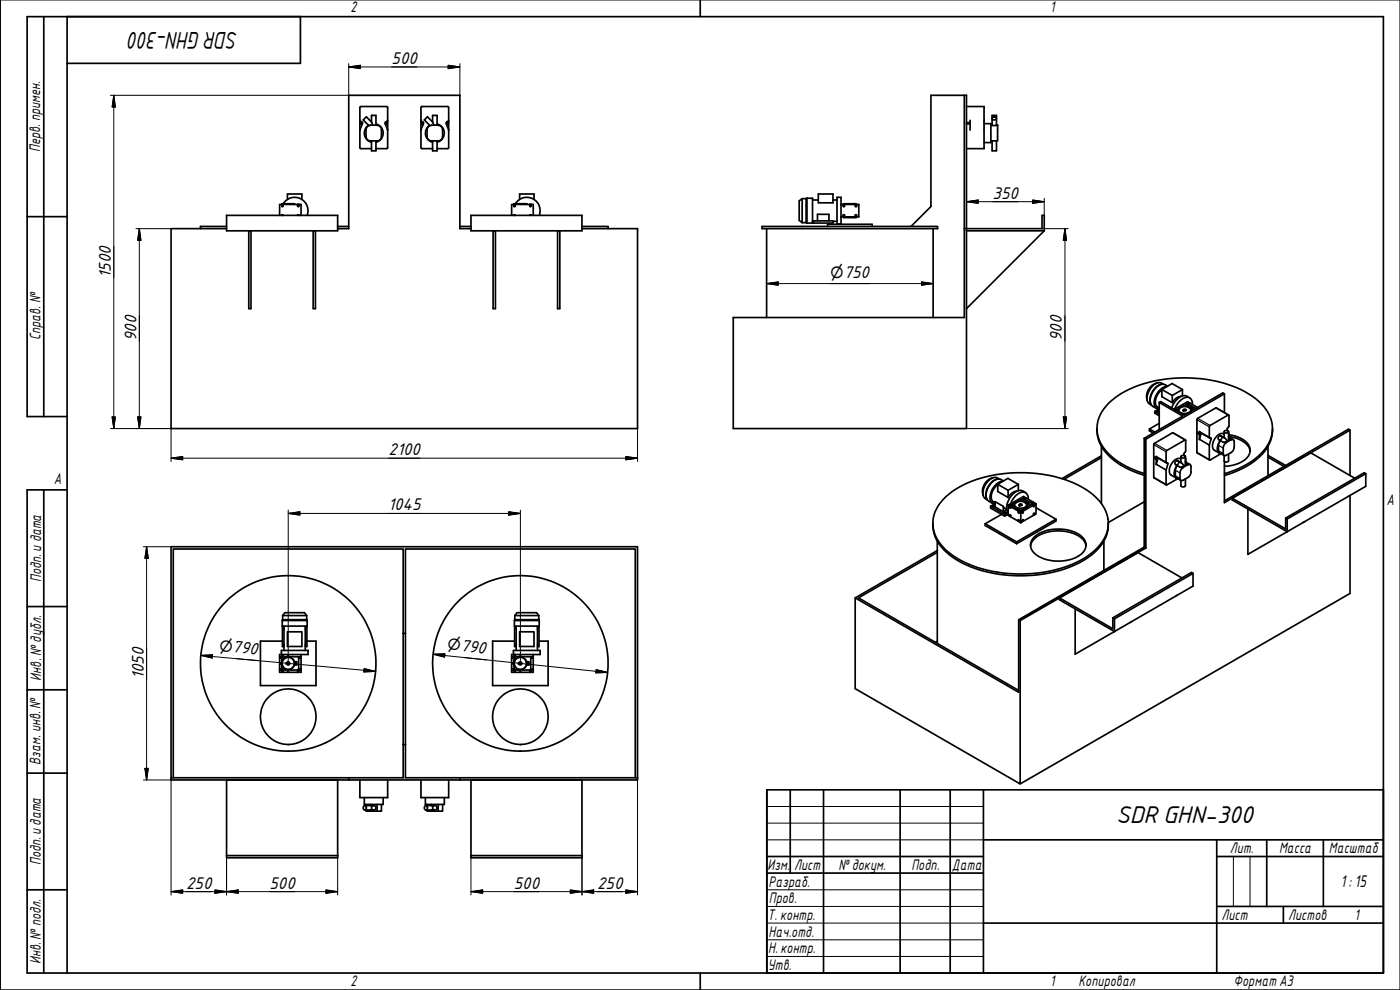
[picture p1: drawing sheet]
<svg xmlns="http://www.w3.org/2000/svg" width="420mm" height="297mm" viewBox="0 0 420 297" stroke-linecap="round" stroke-linejoin="round" font-family="sans-serif">
<g fill="none" stroke="#000" stroke-width=".51">
<path d="M13.1 5v120M20.1 5v287M90.2 5v14h-70.1M210.2 0v5M108 36.1l.8 .9-.8 2M110.2 38l1-.5h2a1.47 1.47 0 0 1 1.3 1.4v2a1.3 1.3 0 0 1-1.3 1.4h-2a1.3 1.3 0 0 1-1.4-1.4l.1-2.2zM110.6 37.6a2.82 2.82 0 0 0-1.2 2.8 2.82 2.82 0 0 0 2.1 2.3M111.5 36.6l-1.6-1.5-.9 .9 1.7 1.7M111.5 36.6l.4 .9M111.5 36.6v-2h1.3v2.9M112.8 37.2a2.83 2.83 0 0 1 2.2 2.7 2.83 2.83 0 0 1-2.2 2.8M116.3 36.1l-.8 .9 .8 2"/>
<path d="M126.3 36.1l.8 .9-.8 2M128.6 38l1-.5h1.9a1.51 1.51 0 0 1 1.3 1.4v2a1.3 1.3 0 0 1-1.3 1.4h-2a1.34 1.34 0 0 1-1.3-1.4v-2.2zM128.9 37.6a2.82 2.82 0 0 0-1.2 2.8 2.82 2.82 0 0 0 2.1 2.3M129.8 36.6l-1.5-1.5-1 .9 1.7 1.7M129.8 36.6l.4 .9M129.8 36.6v-2h1.4v2.9M131.2 37.2a2.83 2.83 0 0 1 2.1 2.7 2.83 2.83 0 0 1-2.1 2.8M134.7 36.1l-.9 .9 .9 2M289.4 28.6v66.7h-69.3v33.3h70v-100h-10.7v33.4l-6 5.9M290.1 37.2h1M290.1 36.8h1M290.1 32h5.2v12.6h-5.2"/>
<path d="M291.1 36.8v2.2M291.1 36.1v.7M295.3 37.1h2.1v5.7h-2.1M297.4 37.6h.4M297.4 37.5l.4 .1M297.7 37.5v-2.9h1.4v2.9M297.8 37.6h1.2M297.9 35.2a.59 .59 0 0 1 .8-.1 .59 .59 0 0 1 .2 .8 .59 .59 0 0 1-.8 .1 .59 .59 0 0 1-.2-.8zM299 37.6h.4M299 37.5v.1M299 37.5l.4 .1M299.4 37.6v4.7h-2"/>
<path d="M86.3 59.8v-1.6h4.3v1.6M111.5 42.3v3h1.3v-3M111.5 44.6h-3.2l-.3-.3v-7.1l.6-.2-.6-.2 .1-4.8h8l.2 .3v4.5l-.6 .2 .6 .2v7.2l-.3 .2h-3.2M129.8 44.6h-3.1l-.3-.2-.1-7.2 .6-.2-.6-.2v-4.5l.2-.3h8.1l.1 4.8-.6 .2 .6 .2-.1 7.2-.3 .2h-3.1M129.8 42.3v3h1.4v-3M155.9 59.8v-1.6h4.4v1.6M240.7 59.6v7.2M240.7 59.6l-.9 .7v5.8l.9 .7M240.7 59.6h1.2M241.9 59.6v7.2M242.2 59.5v7.4M242.2 59.5h1.6v7.4h-1.6"/>
<path d="M242.2 59.5l-.3 .1M245.6 58.2h4.4v2.7h-4.4zM297.7 42.3v3h1.4v-3M8.1 65h12M68 68.6h-16.7v60h140v-60h-16.6M68 67.9h-7.8v.7M68 64.6h33.3v4.7h-33.3zM75.3 69.3v23.3h-.6v-23.3M84.6 61.8l.1 .2 .3-.1v-.6h5.3v3.3M84.6 64.6l.2-.2 .2 .2M84.6 61.8v.2M84.6 61.2v.6"/>
<path d="M84.6 61.2h3.8M84.6 64.5v.1M84.7 64.4v.2M84.7 62v-.7h-.8v3.3M85 61.1a4 4 0 0 1 5.2-1.5 4 4 0 0 1 2 5M88.4 61.2v.1M89.3 61.3l.2 .7 .1-.7v.7M89.6 64.5l.1 .1-.2-.2-.2 .2M94 69.3v23.3h.7v-23.3M101.3 68.6h3.4v-40h33.3v40h3.3M101.3 67.9h3.4M138 67.9h3.3"/>
<path d="M141.3 64.6h33.4v4.7h-33.4zM148 69.3v23.3h.7v-23.3M154.3 61.8h.1M154.3 61.8l.2 .2 .1-.7h5.4v3.3M154.3 61.2h3.8M154.3 61.2v.6M154.3 61.8v.2M154.3 64.5v.1l.1-.2 .2 .2M154.3 62v-.7h-.7v3.3M154.3 64.4v.2M154.7 61.1a4 4 0 0 1 5.1-1.5 4 4 0 0 1 2 5M158.1 61.2v.1"/>
<path d="M159 64.6l.2-.2 .2 .2M159 61.3l.2 .7 .2-.7M159.3 61.3v.7M159.3 64.5v.1M167.3 69.3v23.3h.7v-23.3M174.7 67.9h7.8v.7M228.7 67.9h52.7v.7h-52.7zM230.1 68.6v26.7M240.7 66.8h1.2M241.9 66.8l.3 .1M243.8 60h1.8M243.8 66.4h.3"/>
<path d="M244.1 66.3h5.9v.6h-5.9zM245.3 66.3v-2h3.5v2M248.4 67.9v-.6h13.3v.6M250 60h1.2M250 66.4h1.2M252.4 61.3v-2.1h-1.2v8h1.2v-2.1M252.4 61.3h.8v.7M252.4 61.3v3.8M253.1 61.3l.1 .7 .3-.7h3.2v.6l.3 .1 .1-.2M253.1 61.8v.2M253.1 64.5v.1M253.2 65.2h3.8"/>
<path d="M253.2 61.2h3.8M253.2 61.2v.1M253.2 65.1v.1M253.2 64.4v.7h-.8M256.9 62v-.7h.8v3.8h-.8v-.7M257 61.2v.1M257 65.1v.1M257 64.5l.1 .1M257.1 64.6l-.1-.2-.3 .1v.6h-3.2l-.3-.7-.1 .7M257.1 61.8l-.1 .2M257.1 61.3v.5M257.1 64.6v.5"/>
<path d="M280 68.6v26.7M289.4 68.6h23.3v-4h.7v4.7M290.1 69.3h23.3M313.4 69.3l-23.3 23.3M347.3 114.9a4.2 4.2 0 0 0-3 5.2M348.7 116.9a4.3 4.3 0 0 0-1.7 4.9l.9 .6M348.7 116.9v2.1l3.1 1.8M348.7 116.9l3.1 1.8M348.7 116.9l3.1-1.8 3.1 1.8M348.9 115.3a4.7 4.7 0 0 0-3.5 6M349.1 115.3a2.59 2.59 0 0 0-3.7 1.2 3.5 3.5 0 0 0-.4 4.7l.5 .3M350.3 116a4.9 4.9 0 0 0-3.7 6.1l.6 .5 .6 .1"/>
<path d="M350.4 115.9a2.73 2.73 0 0 0-4.1 1.1 4 4 0 0 0-.6 4.7l1.4 .9M351.8 118.7v2.1M354.4 118.9a3.3 3.3 0 0 0-2.6 1.9M354.9 116.9l-3.1 1.8M354.9 116.9v1.9M357 119.4a2.83 2.83 0 0 0-4.2 .9l-1.2 2.1M367.5 118.2l-.5-.3-11.6 6.7-7.1-4.1-.4 .3M367.5 118.2v5.6M367.5 118.2l-23.6 13.6M20.1 125h-12v-120h407.1v287h-407.1v-145h12M329.2 128.6a12.2 12.2 0 0 0 6.4 10.5 31 31 0 0 0 7.8 3.5M330.5 136.8l-11.8 6.8"/>
<path d="M330.5 137.3l-11.2 6.5M330.5 133.9v17.2M343.4 131.5v32.6M343.4 131.5l.5 .3M343.9 131.8v32.6M345 128.7v.6l1.1 .6M345 128.7l1.6 1M346.3 137.4l.7 .4M346.3 137.4v5.9l3.7 2.2M346.5 137.2l-.2 .2M347 137.5v-.6l3 1.9M347 137.5l.4-.1-.4 .4"/>
<path d="M347.3 123.4a.26 .26 0 0 1 .3-.2 .26 .26 0 0 1 .2 .3 .26 .26 0 0 1-.4 .2 .26 .26 0 0 1-.1-.3zM347.6 137.4l-.6 2v-1.6M347.9 122.7l-1.3 .7M347.9 124.2l-1.3-.8v.6l1.3 .8M347.9 120.8v8.1M347.9 120.8l7.1 4-11.6 6.7M347.9 127l-2.9 1.7M352.6 122.7l.4 .3M352.6 122.7v.2M352.9 139.4l1.3 .8 .6-.1M353 123v.2M353.3 139.7a2.63 2.63 0 0 0-.2 3.8h.2"/>
<path d="M353.3 139.7l-.5 .9-.1 2.3 .3 .5 1.4 .8v1.5a.79 .79 0 0 0 1.4 0v-2M353.5 138.3l1.1 .6 .7 .9M353.6 123.1v.4M353.6 123.3l-.2 .1M353.8 122.6v.1M353.8 122.6h.1M353.8 122.6l-.8 .4M354.2 122.3l-.3-.1 .2 .2M354.3 122.3a.92 .92 0 0 0-.6 1 .92 .92 0 0 0 1 .8h1.5M354.4 138.6l-.1 .1M354.4 137v1.8M354.4 137.7a2.39 2.39 0 0 0-2.9 1.6 2.66 2.66 0 0 0 0 3.3l1.5 .8"/>
<path d="M354.5 136.8a.67 .67 0 0 1 .7-.2 .67 .67 0 0 1 .5 .6 .65 .65 0 0 1-.7 .2 .65 .65 0 0 1-.5-.6zM355.1 123.1a.4 .4 0 0 1 .5-.4 .4 .4 0 0 1 .3 .5l-.8 .1M355.3 139.8l-.4 .3M355.4 136.7l-.1-.5 .5-.8v-3.4l-5.8 3.4v3.3l.6 .4-.6 2v4.4l3.5-1.9M355.8 138.5l.3 .3M355.8 137v2.4l-.5 .4M355.8 138.5h.1M355.8 138.6l1.4 .8M355.8 139l.7 .4-1.4 .9M355.8 137.4v1.2M355.8 132l-3.8-2.2-5.6 3.3-.1 4 .7 .4M356.4 121.7l.5 .3"/>
<path d="M356.4 121.7l-.6 .3M356.5 139.4v.1a.57 .57 0 0 1 .7-.1 .57 .57 0 0 1 .2 .6v1.6a1.97 1.97 0 0 1-.9 1.7l-1.4 .8a.57 .57 0 0 1-.7 .1 .57 .57 0 0 1-.3-.6l.1-2.1 .9-1.2M356.6 122.2l.4-.3 .7 .4M356.6 121.3v.4l-.2-.2v.2M356.6 121.3l2.3 1.3M356.6 121.3l.6-.4 2.2 1.4M356.8 122.3h.1M356.9 120.8l-.5-.3-3.8 2.2M356.9 121.1v-.3l-2.4 1.4M356.9 122.3l.5 .4-.1 .8M356.9 122.3l.3-.1-.2 .2M357.1 123.6a.93 .93 0 0 0 .1-1.1 .93 .93 0 0 0-1-.5 1.72 1.72 0 0 0-2.5 1.2 2.24 2.24 0 0 0 2.9 .7"/>
<path d="M357.7 122.5l.7 .4M357.7 122.3l-.4 .3M357.7 122.3v.6l-.2 .2v.3M357.9 121.3a1.83 1.83 0 0 0-1.1-2 1.83 1.83 0 0 0-2.2 .6 6.6 6.6 0 0 0-2.1 3M359.2 129.9l.8 .4M359.2 129.9v5.9l3.8 2.2M359.5 129.8l-.3 .1M360 130v-.5l3 1.8M360 130.3v1.6M360 130l.4-.1-.4 .4M360.5 130l-.5 1.8M360.5 129.9v.1"/>
<path d="M365.8 132l1.3 .7 .7-.1M366.2 132.2a2.68 2.68 0 0 0-.1 3.8l.2 .1M366.3 132.2l-.6 .9v2.3l.3 .5 1.4 .8v1.5a.77 .77 0 0 0 1.3 0v-2M366.5 130.8l1.2 .7 .6 .8M367.4 130.2a2.36 2.36 0 0 0-2.9 1.6 2.62 2.62 0 0 0 0 3.3l1.4 .8M367.4 131.1l-.2 .1M367.4 129.5v1.8M367.5 138.4v12.4l37.7-21.7-.5-.3-37.2 21.5M367.5 129.3a.65 .65 0 0 1 .7-.2 .65 .65 0 0 1 .4 .6 .72 .72 0 0 1-1.2-.3zM367.8 132.6l.2 .2M367.8 132.6l.3 .1M367.8 132.6h.1"/>
<path d="M368.3 132.3l-.5 .3M368.4 129.2l-.1-.5 .5-.9v-3.1l-.1-.2-5.8 3.5v3.3l.6 .2-.6 2v4.5h.3l3.2-1.9M368.7 131.5l.8 .4-1.5 .9M368.7 129.9l.1 1.2M368.7 129.5v2.4l-.4 .4M368.7 131.1l1.4 .8M368.8 131l.3 .3M368.8 124.5l-3.9-2.2-5.5 3.2-.2 .4v3.7l.8 .4M368.8 131a7.1 7.1 0 0 1 6.3 4l.1 .4M368.8 130.4a7.2 7.2 0 0 1 6.3 3.9 4.1 4.1 0 0 1-3.2 4.6l-1.7 .7-2.7 .3M369.5 131.9v.1a.58 .58 0 0 1 .6-.1 .58 .58 0 0 1 .3 .6v1.7a2 2 0 0 1-.9 1.6l-1.5 .8a.56 .56 0 0 1-.6 .1 .56 .56 0 0 1-.3-.6l.2-2.4 .7-.9M380.5 137.2l4.9 2.8"/>
<path d="M380.5 136.6l5.4 3.1M380.5 133.9v8.8M381.9 128.6a12.3 12.3 0 0 1-6.5 10.5 30.9 30.9 0 0 1-7.9 3.6M405.2 129.1v13.6M13.1 147v145M280 157a12.2 12.2 0 0 0 6.4 10.5 40.3 40.3 0 0 0 29.7 4.2 24.5 24.5 0 0 0 14.6-8.5 9.6 9.6 0 0 0 1.9-6.2M283.5 149.5a31.7 31.7 0 0 1 20.4-7.6 36.9 36.9 0 0 1 23.3 5.9 11.1 11.1 0 0 1 5.1 11.7 16.8 16.8 0 0 1-10.3 9.7 42 42 0 0 1-33.6-1.1 14.9 14.9 0 0 1-8.3-9.5 10.1 10.1 0 0 1 3.4-9.1zM295.7 157.1v.6l9.4 5.4M295.7 157.1l9.4 5.5M297.3 151.9v.5l4.2 2.5 1.1-.7M297.3 151.9l4.2 2.4M298 151.8h.6l-.4 .3z"/>
<path d="M298 143.3a4.2 4.2 0 0 0-2.9 5.3M298.7 151.1l-1.4 .8M299.4 145.4a3.9 3.9 0 0 0-1.5 5l.8 .5M299.4 145.3v2.2l3.1 1.8M299.4 145.3l3.1 1.8M299.4 145.3l3.1-1.8 3.1 1.8M299.6 143.7a4.8 4.8 0 0 0-3.4 6.1M299.9 143.7a2.63 2.63 0 0 0-3.8 1.2 3.5 3.5 0 0 0-.4 4.7l.6 .4M300.6 154.3l-4.9 2.8M301 144.4a4.8 4.8 0 0 0-3.5 6.3l1 .5M301.1 151.9v1.6M301.2 144.3a2.74 2.74 0 0 0-4.1 1.2 4 4 0 0 0-.6 4.7l1.4 .8"/>
<path d="M301.4 153.7l.3-.1 .2 .2-.4 .2zM301.5 154.3v.6M302.1 152.9l-1-1-2.4-1.4v1.6l2.4 1.4 1-.5M302.4 153.8l-.9 .5M302.5 147.1v2.2M302.6 151.6l.5-.3 .4 .3v.3M302.6 151.6l.5 .3M302.6 151.6v3l.5 .3M303.1 151.9l.1 .6 .1-.5M303.1 154.9l.1-.4 .1 .6 2.3 1.3M303.3 152l2.3 1.3M303.3 151.2l.5 .2"/>
<path d="M303.3 151.2v.3M303.3 154.7l-.2 .2M303.5 151.6l-.4 .3M303.8 151.8l1.6 .8M303.8 151.4v.4M303.8 151.8l-.5 .2M304.4 151.7l-.4 .2M304.4 151.5v.6M304.5 151v.1M304.5 151h.1M304.5 151l-.7 .4M304.6 151a2.29 2.29 0 0 1 3.5 .4 2.14 2.14 0 0 1-3.6 .2z"/>
<path d="M304.6 152.5h.3zM304.9 150.8l-.2-.1 .1 .2M305 150.7a.86 .86 0 0 0-.6 1 .86 .86 0 0 0 .8 .7 2.23 2.23 0 0 0 3-.8l-.2-.6-.4-.3M305 150.7h.1M305.2 147.4a3.3 3.3 0 0 0-2.7 1.9M305.4 152.6l.6 .5M305.4 152.6v.1M305.6 153.3l.2 .7 .1-.5M305.6 156.4l.1-.5 .2 .6 .5 .3M305.6 145.3l-3.1 1.8M305.6 145.3v1.9M305.9 153.5l.5 .3"/>
<path d="M305.9 153.5l.5-.3 .4 .3M305.9 151.6a.4 .4 0 0 1 .4-.4 .4 .4 0 0 1 .4 .4l-.8 .1M305.9 156.2l-.3 .2M306 153.1l-.4 .2M306 153.1v.3M306 153.3h.2M306.4 153.8v3M306.5 153.3h.1M306.6 153.1l.5 .2M306.8 153.5l-.4 .3M306.8 156.2l.3 .2M307.1 150.1l.5 .3"/>
<path d="M307.1 153.3l-.2 .7-.1-.5M307.1 156.4l-.1-.5-.2 .6-.4 .3M307.1 150.1l-.5 .3M307.2 152.6l.2 .1-.8 .4v.3M307.2 152.6v.1M307.4 150.6l.4-.2 .7 .4M307.4 149.7v.5l-.3-.3v.2M307.4 149.7l2.3 1.3M307.4 149.7l.5-.3 2.3 1.3M307.6 150.7h.1M307.6 149.2l-.5-.2-3.8 2.2M307.6 149.5v-.3l-2.3 1.4"/>
<path d="M307.7 150.8h.3l-.2 .1M307.7 152.5h.3zM307.8 147.8a2.85 2.85 0 0 0-4.4 1.1 4.6 4.6 0 0 0-.8 5M308.5 150.9l.9 .6M308.5 150.8l-.5 .2M308.5 150.8l-.3 1.4M308.6 149.8a1.78 1.78 0 0 0-.9-2 1.78 1.78 0 0 0-2.1 .3 6.5 6.5 0 0 0-2.4 3.3M309.7 151v.3M309.7 151.3l-2.5 1.3M309.7 151.3l.5 .3M310 151.2v.3M310 151.2l.4 .2"/>
<path d="M310 151.2l.4-.3 .5 .3M310.2 150.7l-.5 .3M310.2 150.7v.3M310.2 151.6l-3.1 1.7M310.2 154.3l.2 .2M310.4 151.4l-.2 .7v-.5M310.4 154.5v-.5l-.2 .6-3.1 1.8M310.9 151.2v3l-.5 .3M310.9 151.2l-.5 .2M310.9 152.3l6 3.5M316.9 155.8v.5l-11.8 6.8M316.9 155.8l-11.8 6.8"/>
<path d="M343.4 150.6l-10.8 6.2M343.4 142.1a21.8 21.8 0 0 1-12.8-8.7 9.9 9.9 0 0 1 2.4-12.7 32.6 32.6 0 0 1 20.8-7.3 35.1 35.1 0 0 1 23.8 6.8 10 10 0 0 1 2.8 13.3 22 22 0 0 1-12.9 8.6M354.8 140.1l.3 .2M354.9 140.1h-.1M354.9 140.1l.2 .1M369.8 149.5l16.1 9.2v-3.3M369.8 149.5v.5l16.5 9.5v-3.8M385.9 155.4l.4 .3M391.5 156.5l-.5 .3M404.7 148.9l.5-.2v29.4l-99 57.1M406.6 143.5l-13.2-7.6-23.6 13.6M409.9 142.1l-.5-.2-23.5 13.5"/>
<path d="M409.9 142.1l-23.6 13.6M409.9 142.1v3.8l-35.4 20.4v-13.6M256.7 179.4v27.2l49.5 28.6v-49M281.3 165.7l-23.7 13.7 48.1 27.8M281.3 165.2l-24.6 14.2 49 28.3v-21.8M281.3 162.3v30.8M305.1 162.6v.5M309.3 163.8a6.1 6.1 0 0 1 5.6-4.2 11.7 11.7 0 0 1 10.1 2.3l.6 .7 .3 1.2M310.4 161.1a12.2 12.2 0 0 1 14.2-.1 3.5 3.5 0 0 1-1.1 5.9 12.2 12.2 0 0 1-13.3-1.1 3.2 3.2 0 0 1 .2-4.7zM318 179.4l16 9.3v-3.3M318 179.4v.6l16.5 9.5M331.3 162.3v8.9"/>
<path d="M343.4 164.1l-37.7 21.8 .5 .3 37.7-21.8M343.4 164.1l.5 .3M353.3 178.6l-.5 .3M354.7 173.4l-13.2-7.6-23.5 13.6M358 172l-.4-.2-23.6 13.6M358 172l-23.5 13.7M358 172v3.9l-23.5 13.6M8.1 182h12M83.9 197.4v3.3M83.9 197.4h.7M84.6 197v.1M84.6 197h-.7v.4"/>
<path d="M84.6 196.4h-.7v.6M84.6 196.4h7.8v-1.2h-8v1.2M84.6 196.4v.6M84.6 197.4l.1 1.1M84.6 197.1v.3M84.7 199.5l-.1 1.2M84.7 186.2h7.5M84.7 186.2v1.7h7.5v-1.7M84.8 192.4h-6.6v13.3h16.6v-13.3h-2.7M84.8 184.7l.7-.9h5.9l.6 .9M84.8 184.7h7.2M84.8 185.9h7.2"/>
<path d="M84.8 184.7v1.2M84.8 185.9l-.1 .3M85 197l1 .2M85 196.4v.7h-.4M85.2 188.5v.5M85.2 188.1h-.4v5.9h.4M85.2 193.2v.5M85.2 187.9v7.3M85.9 198.9h.2a.46 .46 0 0 1 .7-.2 .46 .46 0 0 1 0 .7 .46 .46 0 0 1-.7-.2h-.2zM86.3 189.6h4.3v4.4h-4.3zM87 197.2l3.3-.2v.4M88.3 198.5h.8v1h-.8"/>
<path d="M89.6 197.4h.7M89.6 197v.4M89.6 197.4v3.3M90.3 196.4v.6M90.3 197.4v3.3M91.6 188.5v.5M91.6 193.2v.5M91.6 188.1h.5v5.9h-.5M91.6 187.9v7.3M92 184.7v1.2M92 185.9l.2 .3M121 190v43.4h-16.3v.6"/>
<path d="M121 190h.7M121 190v-25.3h-69v68.7M121.7 190v-25.3h69v68.7M121.7 190v43.4h69.6M153.6 197.4v3.3M153.6 197.4h.7M154.1 196.4v-1.2h8v1.2h-7.8M154.3 197h-.7v.4M154.3 196.4h-.7v.6M154.3 197v.1M154.3 196.4h.1M154.3 196.4v.6"/>
<path d="M154.3 197.4v1.1M154.3 197.1v.3M154.3 199.5v1.2M154.4 186.2v1.7h7.4v-1.7M154.4 192.4h-6.6v13.3h16.7v-13.3h-2.7M154.5 184.7l.7-.9h5.8l.7 .9M154.5 184.7h7.2M154.5 185.9h7.2M154.5 184.7v1.2M154.5 185.9l-.1 .3M154.6 196.4v.7h-.3M154.6 197l1.1 .2"/>
<path d="M154.9 188.1h-.5v5.9h.5M154.9 188.5v.5M154.9 193.2v.5M154.9 187.9v7.3M155.6 198.9a.56 .56 0 0 1 .6-.3 .56 .56 0 0 1 .4 .5 .54 .54 0 0 1-.6 .4 .54 .54 0 0 1-.4-.6zM155.9 189.6h4.4v4.4h-4.4zM156.7 197.2l3.3-.2v.4M158 198.5h.8v1h-.8M159.3 197.4h.7M159.3 197v.4M159.3 197.4v3.3M160 196.4v.6"/>
<path d="M160 197.4v3.3M161.3 188.5v.5M161.3 193.2v.5M161.3 188.1h.5v5.9h-.5M161.3 187.9v7.3M161.7 184.7v1.2M161.7 185.9l.1 .3M161.8 186.2h-7.4M281.3 192.4l-.6 .3M322.7 182.7v13.6l11.8-6.8M334 185.4l.5 .3M334.5 185.7v3.8"/>
<path d="M339.7 186.5l-.5 .3M8.1 207h12M83.9 200.7h.7v.3h.4v.7M83.9 200.7v.3M83.9 201v.7h.7M83.9 201h.7M84.6 201.7h.4M84.6 201v.7M85 201.7h4.3M86 200.9v.1h-1M87 200.9v.1h2.3M89.3 201.7h.4"/>
<path d="M89.6 201h.7M89.6 200.7v.3M89.6 201h-.3v.7M89.6 200.7h.7M89.7 201v.7M90.3 200.7v.3M90.3 201v.7h-.6M153.6 200.7v.3M153.6 201v.7h.7M153.6 201h.7M154.3 201.7h.3M154.3 201v.7"/>
<path d="M154.3 200.7a.23 .23 0 0 0 0 .3 .23 .23 0 0 0 .3 0v.7M154.3 200.7h-.7M154.6 201.7h4.4M155.7 200.9v.1h-1.1M156.7 200.9v.1h2.3M159 201.7h.4M159.3 200.7h.7M159.3 201h.7M159.3 200.7v.3M159.3 201h-.3v.7M159.4 201v.7M160 200.7v.3"/>
<path d="M160 201v.7h-.6M8.1 232h12M51.3 233.4v-69.4h140v69.4M68 234h33.3v23.4h-33.3zM104.7 233.4h-53.4v.6h53.4M104.7 234h33.3M108 234v5.3h8.3v-5.3M109.3 239.3v2.1h5.7v-2.1M121 223.4h.7M126.3 234v5.3h8.4v-5.3M127.7 239.3v2.1h5.6v-2.1M138 233.4v.6"/>
<path d="M141.3 234h33.4v23.4h-33.4zM191.3 233.4v.6h-53.3M237.2 237v25M247.2 237v55M270.1 237v55M285.2 237v55M295.1 237v55M415.2 237h-185.1v55M68 256.7h33.3M109.3 241.8a.55 .55 0 0 1 .6 .6 .55 .55 0 0 1-.8 .4l-.1-.5zM109.5 241.7l2.4 .1M109.8 243v.4h1.4"/>
<path d="M109.8 241.4v.3M111.2 241.4v.3M111.2 243v.4M111.9 243h-2.4M113.2 241.4v2h-2M114.5 241.4v2h-1.3M127.6 241.8a.58 .58 0 0 1 .7 .6 .58 .58 0 0 1-.7 .6l-.3-.5zM127.8 241.7l2.4 .1M128.2 243v.4h1.3M128.2 241.4v.3M129.5 241.4v.3M129.5 243v.4"/>
<path d="M129.6 241.4v.3M129.6 243v.4M130.2 243h-2.4M131.5 241.4v2h-2M132.8 241.4v2h-1.3M141.3 256.7h33.4M230.1 257h65M295.1 252h120.1M365.2 257h50M365.2 252v40M380.2 252v20M397.2 252v20"/>
<path d="M8.1 267h12M230.1 262h65M295.1 277h120.1M365.2 272h50M385.2 272v5M210.2 292v5"/>
<circle cx="353.2" cy="138.8" r=".61"/>
<circle cx="366.2" cy="131.3" r=".6"/>
<circle cx="84.3" cy="199" r=".17"/>
<circle cx="86.5" cy="199" r="1.83"/>
<circle cx="86.5" cy="199" r="1.9"/>
<circle cx="86.5" cy="199" r="26.3"/>
<circle cx="86.5" cy="196.9" r=".16"/>
<circle cx="88.7" cy="199" r=".16"/>
<circle cx="154" cy="199" r=".17"/>
<circle cx="156.2" cy="196.9" r=".18"/>
<circle cx="156.2" cy="199" r="26.3"/>
<circle cx="156.2" cy="199" r="1.83"/>
<circle cx="156.2" cy="199" r="1.9"/>
<circle cx="158.3" cy="199" r=".16"/>
<circle cx="86.5" cy="215" r="8.3"/>
<circle cx="86.5" cy="201.2" r=".16"/>
<circle cx="156.2" cy="201.2" r=".17"/>
<circle cx="156.2" cy="215" r="8.3"/>
<circle cx="112.2" cy="242.4" r=".67"/>
<circle cx="130.5" cy="242.4" r=".67"/>
</g>
<g fill="none" stroke="#000" stroke-width=".36">
<path d="M346.3 133.4l3.7 2.2M346.5 133l3.7 2.1M347 139.4l3 1.7M347 136.9l3 1.8M347 139.2l3 1.8M347 137.5l.3 .2M347.3 123.4v.2M347.4 123.3v.3M347.5 137.5l3 1.7M351.9 129.9l3.7 2.1M356.6 121.3l-.2 .2M359.2 125.9l3.7 2.2"/>
<path d="M359.2 135.7l3.7 2.2M359.4 125.5l3.8 2.2M360 131.8l2.9 1.7M360 129.5l2.9 1.7M360 131.9l2.9 1.7M360 130l.2 .2M360.5 130l3 1.7M364.9 122.4l3.7 2.1M365.7 133.6l1.4 .8M365.7 135.3l1.4 .8M298 151.8v.2M298.1 151.8v.3"/>
<path d="M301.4 153.7v.3M301.5 153.7v.3M303.2 154.5l-.1 .1M303.3 152.1l-.2 .2M303.5 151.7l.3 .1M305.7 155.9l-.1 .1M305.9 153.6l-.3 .1M306.8 153.6l.3 .1M306.9 155.9l.2 .1M307.4 149.8l-.3 .1M310 151.2l-.3 .1M310.2 151.6l.2 .2"/>
<path d="M310.3 154l.1 .1M346.3 143.2l3.7 2.2M352.7 141.1l1.4 .8M352.7 142.7l1.4 .9"/>
</g>
<g fill="none" stroke="#000" stroke-width=".3">
<path d="M.2 0h419.9v297h-419.9zM104.7 19.1v9.5h-71.6M134.5 19.6l3.5 .5-3.5 .5zM138 19.1v9.5M34.2 28.6l.4 3.5h-1zM34.2 28.6v100M104.7 20.1l3.5-.5v1zM104.7 20.1h33.3M313.4 59.5v5.1M40.8 68.6h10.5M41.8 68.6l.5 3.5h-1zM41.8 68.6v60"/>
<path d="M290.1 60.5l3.5-.5v1zM290.1 60.5h23.3M309.9 60l3.5 .5-3.5 .5zM312.7 68.6h7.9M319.6 68.6v60M319.6 68.6l.5 3.5h-1zM230.1 85.1l3.4-.5v1zM230.1 85.1h49.9M276.6 84.6l3.4 .5-3.4 .5zM33.1 128.6h18.2v9.9M33.6 125.1h1l-.4 3.5zM41.3 125.1h1l-.5 3.5z"/>
<path d="M51.3 137.5l3.5-.5v1zM51.3 137.5h140M187.8 137l3.5 .5-3.5 .5zM191.3 128.6v9.9M290.1 128.6h30.5M319.1 125.1h1l-.5 3.5zM86.5 153.1v46M86.5 154.1l3.5-.6v1.1zM86.5 154.1h69.7M152.7 153.5l3.5 .6-3.5 .5zM156.2 153.1v46M43 164h8.3"/>
<path d="M44 164v70M44 164l.5 3.5h-1zM60.3 196.6l3.5-.1-.1 .9zM60.3 196.6l52.4 4.8M71 197.6l6.5 .6M130 196.3l3.5-.1-.1 1zM130 196.3l52.4 5.5M139.4 197.3l6.6 .7M109.3 200.6l3.4 .8-3.5 .2zM178.9 200.9l3.5 .9-3.6 .1zM43 234h8.3M43.5 230.5h1l-.5 3.5z"/>
<path d="M51.3 233.4v35.1M191.3 233.4v35.1M68 256.7v11.8M101.3 256.7v11.8M141.3 256.7v11.8M174.7 256.7v11.8M230.1 242h65M230.1 247h65M230.1 252h65M370.2 257v15M375.1 257v15M51.3 267.5l3.5-.5v1z"/>
<path d="M51.3 267.5h50M64.5 267l3.5 .5-3.5 .5zM68 267.5l3.5-.5v1zM97.8 267l3.5 .5-3.5 .5zM141.3 267.5l3.6-.5v1zM141.3 267.5h50M171.2 267l3.5 .5-3.5 .5zM174.7 267.5l3.5-.5v1zM187.8 267l3.5 .5-3.5 .5zM230.1 267h65M230.1 272h65M230.1 277h65"/>
<path d="M230.1 282h65M230.1 287h65"/>
</g>
<g fill="#000" stroke="#000" stroke-width=".3">
<path d="M104.7 20.1l3.5-.5v1zM34.2 28.6l.4 3.5h-1zM134.5 19.6l3.5 .5-3.5 .5zM41.8 68.6l.5 3.5h-1zM290.1 60.5l3.5-.5v1zM309.9 60l3.5 .5-3.5 .5zM319.6 68.6l.5 3.5h-1zM230.1 85.1l3.4-.5v1zM276.6 84.6l3.4 .5-3.4 .5zM33.6 125.1h1l-.4 3.5zM41.3 125.1h1l-.5 3.5zM51.3 137.5l3.5-.5v1z"/>
<path d="M187.8 137l3.5 .5-3.5 .5zM319.1 125.1h1l-.5 3.5zM86.5 154.1l3.5-.6v1.1zM152.7 153.5l3.5 .6-3.5 .5zM44 164l.5 3.5h-1zM60.3 196.6l3.5-.1-.1 .9zM130 196.3l3.5-.1-.1 1zM109.3 200.6l3.4 .8-3.5 .2zM178.9 200.9l3.5 .9-3.6 .1zM43.5 230.5h1l-.5 3.5zM51.3 267.5l3.5-.5v1zM64.5 267l3.5 .5-3.5 .5z"/>
<path d="M68 267.5l3.5-.5v1zM97.8 267l3.5 .5-3.5 .5zM141.3 267.5l3.6-.5v1zM171.2 267l3.5 .5-3.5 .5zM174.7 267.5l3.5-.5v1zM187.8 267l3.5 .5-3.5 .5z"/>
</g>
<g font-size="7">
<text x="71.5" y="9.5" transform="rotate(-180 71.5 9.5)">SDRGHN-300</text>
<text x="334.9" y="246.9">SDR GHN-300</text>
</g>
<g font-size="4.9">
<text x="117.5" y="19.2">500</text>
<text x="297.9" y="59.7">350</text>
<text x="33.3" y="83.3" transform="rotate(-90 33.3 83.3)">1500</text>
<text x="40.9" y="102.4" transform="rotate(-90 40.9 102.4)">900</text>
<text x="318.7" y="102.4" transform="rotate(-90 318.7 102.4)">900</text>
<text x="116.6" y="136.6">2100</text>
<text x="116.4" y="153.2">1045</text>
<text x="65" y="195.3" transform="rotate(5 65 195.3)">⌀790</text>
<text x="133.5" y="194.9" transform="rotate(6 133.5 194.9)">⌀790</text>
<text x="43.1" y="203.8" transform="rotate(-90 43.1 203.8)">1050</text>
<text x="55.9" y="266.6">250</text>
<text x="80.9" y="266.6">500</text>
<text x="154.2" y="266.6">500</text>
<text x="179.2" y="266.6">250</text>
<text x="402.3" y="266.1">1 : 15</text>
</g>
<text font-size="4.6" x="249.3" y="83.3">⌀750</text>
<g font-size="4.4">
<text x="105.2" y="3.7">2</text>
<text x="315.2" y="3.7">1</text>
<text x="12.1" y="45.6" transform="rotate(-90 12.1 45.6)">Перв. примен.</text>
<text x="12.2" y="102.1" transform="rotate(-90 12.2 102.1)">Справ. №</text>
<text x="16.2" y="145.2">A</text>
<text x="416.1" y="151.6">A</text>
<text x="12.4" y="174.8" transform="rotate(-90 12.4 174.8)">Подп. и дата</text>
<text x="12.3" y="204.2" transform="rotate(-90 12.3 204.2)">Инв. №дубл.</text>
<text x="12.2" y="229.4" transform="rotate(-90 12.2 229.4)">Взам. инв. №</text>
<text x="369.1" y="256.1">Лит.</text>
<text x="383.8" y="256.1">Масса</text>
<text x="398.8" y="256">Масштаб</text>
<text x="12.2" y="259.7" transform="rotate(-90 12.2 259.7)">Подп. идата</text>
<text x="230.3" y="261">Изм.</text>
<text x="238.3" y="261">Лист</text>
<text x="251.6" y="260.9">№докум.</text>
<text x="273.5" y="261.1">Подп.</text>
<text x="285.7" y="261.1">Дата</text>
<text x="230.6" y="266.1">Разраб.</text>
<text x="230.7" y="271">Пров.</text>
<text x="406.5" y="275.9">1</text>
<text x="230.4" y="276.1">Т. контр.</text>
<text x="230.6" y="281">Нач.отд.</text>
<text x="366.6" y="276">Лист</text>
<text x="386.6" y="276">Листов</text>
<text x="230.5" y="286">Н. контр.</text>
<text x="12.2" y="289.3" transform="rotate(-90 12.2 289.3)">Инв. №подл.</text>
<text x="230.5" y="291">Утв.</text>
<text x="105.1" y="295.8">2</text>
<text x="315.1" y="296">1</text>
<text x="323.6" y="295.7">Копировал</text>
<text x="370.2" y="295.7">Формат А3</text>
</g>
</svg>
